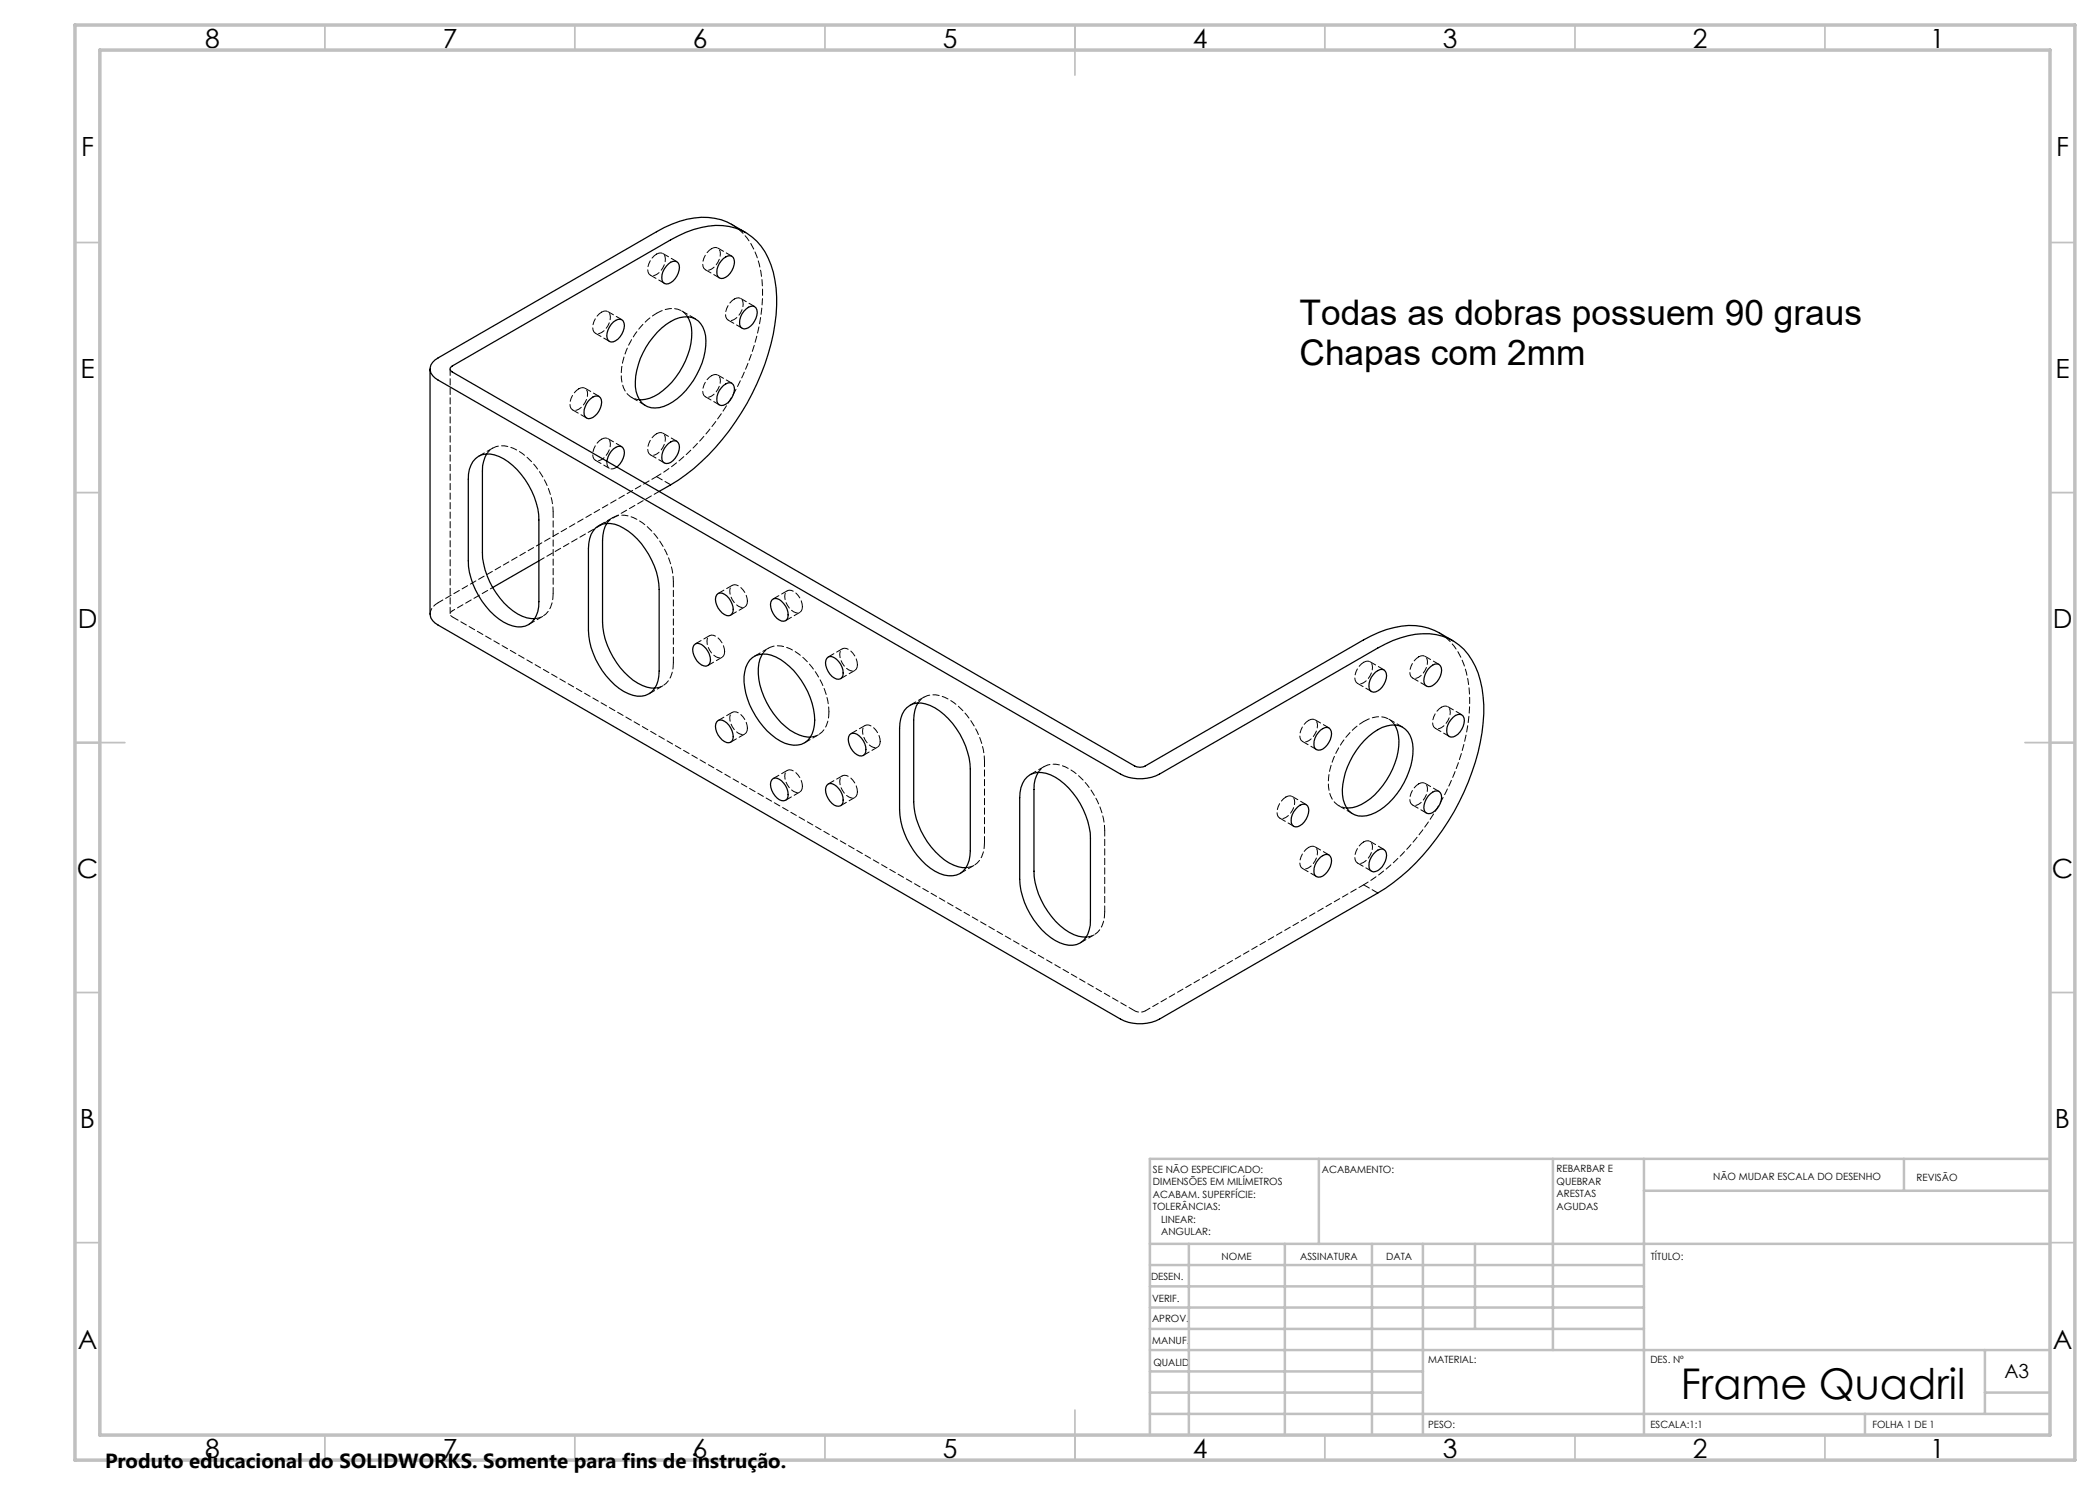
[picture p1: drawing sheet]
<svg xmlns="http://www.w3.org/2000/svg" width="420mm" height="297mm" viewBox="0 0 420 297" stroke-linecap="round" stroke-linejoin="round" font-family="sans-serif">
<g fill="none" stroke="#000" stroke-width=".25">
<path d="M133.7 52.8a1.24 1.24 0 0 1 1.7-.5 1.24 1.24 0 0 1 .4 1.7 3.3 3.3 0 0 1-2.6 2.8 1.07 1.07 0 0 1-.8-1.3 3.6 3.6 0 0 1 1.3-2.7zM144.7 51.7a1.37 1.37 0 0 1 1.9-.2 3.3 3.3 0 0 1-2.3 4.2 1.07 1.07 0 0 1-.9-1.3 3.7 3.7 0 0 1 1.3-2.7zM149.1 46.5a14.6 14.6 0 0 0-7.4-3 17.8 17.8 0 0 0-10.4 2.9l-43.7 25.2a2.34 2.34 0 0 0-1.6 2.2 2.34 2.34 0 0 0 1.6 2.2l136.5 78.8a8.5 8.5 0 0 0 7.8 0l43.7-25.2a17.6 17.6 0 0 1 11.6-2.7 11 11 0 0 1 8.4 7.7 26 26 0 0 1 .5 13.9 48.8 48.8 0 0 1-17.5 28.1l-3 2-43.7 25.2a8.6 8.6 0 0 1-7.8 0l-136.5-78.8a2.79 2.79 0 0 1-1.6-2.2v-49M118.1 79.8a1.24 1.24 0 0 1 1.7-.5 1.24 1.24 0 0 1 .5 1.7 3.3 3.3 0 0 1-2.6 2.7 1.31 1.31 0 0 1-.9-1.8 4.1 4.1 0 0 1 1.3-2.1zM122.7 64.4a1.37 1.37 0 0 1 1.9-.2 3.3 3.3 0 0 1-2.4 4.2 1.56 1.56 0 0 1-.6-2.4zM131.5 66.4a8.7 8.7 0 0 1 6.1-3 4.3 4.3 0 0 1 3.6 4.7 15.5 15.5 0 0 1-7.5 12.8 4.1 4.1 0 0 1-5.9-1 8.3 8.3 0 0 1-.1-7 16.2 16.2 0 0 1 3.8-6.5zM137.5 63.4a9 9 0 0 1 0 7.6 14.2 14.2 0 0 1-7.6 8.7l-2 .3M144.7 77.1a1.33 1.33 0 0 1 1.9-.2 3.3 3.3 0 0 1-2.3 4.2 1.01 1.01 0 0 1-.9-1.2 3.7 3.7 0 0 1 1.3-2.8zM149.2 61.8a1.37 1.37 0 0 1 2-.2 3.3 3.3 0 0 1-2 4.1 1.01 1.01 0 0 1-1.3-1.2 3.6 3.6 0 0 1 1.3-2.7zM95.1 91.7a4.2 4.2 0 0 1 4.7-.4 15.1 15.1 0 0 1 8 12.7v16.3a4.8 4.8 0 0 1-2.8 4.9 6.7 6.7 0 0 1-6.1-2.1 15.7 15.7 0 0 1-5.2-10.9v-16.4a5.4 5.4 0 0 1 1.4-4.1zM97.3 90.8a6.6 6.6 0 0 0-.8 3.4v16.3a15.2 15.2 0 0 0 8 12.8l.9 .3 1.5 .2M121.4 92.2a3.4 3.4 0 0 1 2.6-3 1.56 1.56 0 0 1 .6 2.4l-.6 1.2-.6 .6"/>
<path d="M131.8 98.3a43.1 43.1 0 0 0 17.6-17.6 43.4 43.4 0 0 0 5.9-21.4 16.6 16.6 0 0 0-3.9-11 11.2 11.2 0 0 0-11.2-2.8 21.3 21.3 0 0 0-6.1 2.5l-43.6 25.2a.64 .64 0 0 0-.5 .6 .64 .64 0 0 0 .5 .6l136.4 78.8a2.32 2.32 0 0 0 2.1 0l43.7-25.2a17.8 17.8 0 0 1 11.7-2.7 16.7 16.7 0 0 1 6.1 2.8M133.7 88.7a1.33 1.33 0 0 1 1.9-.2 3.3 3.3 0 0 1-1.9 4.2 1.01 1.01 0 0 1-1.3-1.2 3.7 3.7 0 0 1 1.3-2.8zM107.8 112.2l-9.3 5.3M119.1 105.6a4.5 4.5 0 0 1 5.6 .1 15.6 15.6 0 0 1 7.1 12.2v16.3a4.7 4.7 0 0 1-2.8 4.9 6.7 6.7 0 0 1-6.1-2.1 15.7 15.7 0 0 1-5.2-11v-16.3a5.8 5.8 0 0 1 1.4-4.1zM121.4 104.7a6.2 6.2 0 0 0-.9 3.4v16.3a15.7 15.7 0 0 0 7.1 12.3 6 6 0 0 0 3.4 .9M143.6 118.7a2.24 2.24 0 0 1 2.5 1.5 2.18 2.18 0 0 1 0 2.8 2.28 2.28 0 0 1-2.5-1.4 2.18 2.18 0 0 1 0-2.9zM138.8 129a1.04 1.04 0 0 1 1.5-.1 3.4 3.4 0 0 1 1.6 4 1.25 1.25 0 0 1-2.1-.3 3.3 3.3 0 0 1-1-3.6zM149.9 132a4.2 4.2 0 0 1 5.3-.6 15.2 15.2 0 0 1 7.7 13.6 4 4 0 0 1-5.9 3.7 15.4 15.4 0 0 1-8.2-12.3 6.9 6.9 0 0 1 1.1-4.4zM152.5 130.8a8.7 8.7 0 0 0-.2 7.3 15.5 15.5 0 0 0 6.6 8.5 6.1 6.1 0 0 0 3.2 .8M154.3 120a1.26 1.26 0 0 1 2 .3 3.3 3.3 0 0 1 1.1 3.6 1.09 1.09 0 0 1-1.5 .1 3.4 3.4 0 0 1-1.6-4zM165.6 131.4a2.28 2.28 0 0 1 2.5 1.5 2.3 2.3 0 0 1 0 2.8 2.24 2.24 0 0 1-2.5-1.4 2.18 2.18 0 0 1 0-2.9zM275.1 134.4a1.33 1.33 0 0 1 2-.1 3.3 3.3 0 0 1-2.4 4.1 1.02 1.02 0 0 1-.9-1.2 3.7 3.7 0 0 1 1.3-2.8z"/>
<path d="M286.1 133.3a1.32 1.32 0 0 1 2-.1 3.2 3.2 0 0 1-2.5 4.1 1.22 1.22 0 0 1-.8-1.8 4 4 0 0 1 1.3-2.2zM143.6 144.1a2.24 2.24 0 0 1 2.5 1.5 2.17 2.17 0 0 1 0 2.8 2.28 2.28 0 0 1-2.5-1.4 2.18 2.18 0 0 1 0-2.9zM154.3 156a1.04 1.04 0 0 1 1.6-.1 3.4 3.4 0 0 1 1.5 3.9 1.31 1.31 0 0 1-2-.2 3.3 3.3 0 0 1-1.1-3.6zM165.6 156.8a2.28 2.28 0 0 1 2.5 1.5 2.28 2.28 0 0 1 0 2.8 2.14 2.14 0 0 1-2.5-1.4 2.18 2.18 0 0 1 0-2.9zM169.9 147a1.26 1.26 0 0 1 2 .2 3.3 3.3 0 0 1 1.1 3.6 1.09 1.09 0 0 1-1.6 .2 3.4 3.4 0 0 1-1.5-4zM181.4 141.5a4.2 4.2 0 0 1 4.7-.4 15.3 15.3 0 0 1 8 12.7v16.3a4.8 4.8 0 0 1-2.8 4.9 6 6 0 0 1-5.2-1.4 16.1 16.1 0 0 1-6.2-11.6v-16.3a5.8 5.8 0 0 1 1.5-4.2zM183.6 140.6a6.4 6.4 0 0 0-.9 3.4v16.3a15.7 15.7 0 0 0 7.1 12.3 6.2 6.2 0 0 0 3.4 .9M205.4 155.4a4.2 4.2 0 0 1 4.7-.4 15.1 15.1 0 0 1 8 12.7v16.3a4.8 4.8 0 0 1-2.8 4.9 6.7 6.7 0 0 1-6.1-2.1 15.9 15.9 0 0 1-5.3-10.9v-16.4a5.7 5.7 0 0 1 1.5-4.1zM207.6 154.5a5.8 5.8 0 0 0-.8 3.4v16.3a15.2 15.2 0 0 0 8 12.7l.9 .4 1.5 .1M264.1 146a1.33 1.33 0 0 1 2-.1 3.3 3.3 0 0 1-2 4.1 1.01 1.01 0 0 1-1.3-1.2 3.7 3.7 0 0 1 1.3-2.8zM272.9 148.1a8.7 8.7 0 0 1 6.1-3.1 4.3 4.3 0 0 1 3.6 4.8 15.4 15.4 0 0 1-7.5 12.7 4.5 4.5 0 0 1-5.4-.4 6.9 6.9 0 0 1-.9-6.4 16.5 16.5 0 0 1 4.1-7.6zM278.9 145a9 9 0 0 1 .1 7.6 14.5 14.5 0 0 1-7.6 8.7l-.9 .2-1.2 .1"/>
<path d="M285.6 159.2a2.04 2.04 0 0 1 2.2-.9 2.18 2.18 0 0 1 0 2.9 2.18 2.18 0 0 1-2.5 1.4 2.17 2.17 0 0 1 0-2.9zM290.7 143.4a1.24 1.24 0 0 1 1.6-.4 1.24 1.24 0 0 1 .5 1.7 3.3 3.3 0 0 1-2.6 2.7 1.07 1.07 0 0 1-.9-1.2 3.6 3.6 0 0 1 1.4-2.8zM259.5 161.4a1.24 1.24 0 0 1 1.7-.5 1.24 1.24 0 0 1 .5 1.7 3.3 3.3 0 0 1-2.6 2.8 1.07 1.07 0 0 1-.9-1.3 3.6 3.6 0 0 1 1.3-2.7zM264.1 171.4a1.33 1.33 0 0 1 2-.1 3.3 3.3 0 0 1-2 4.1 1.01 1.01 0 0 1-1.3-1.2 3.7 3.7 0 0 1 1.3-2.8zM274.7 170.8a1.93 1.93 0 0 1 2.1-.9 2.13 2.13 0 0 1 0 2.9 2.14 2.14 0 0 1-2.5 1.4 2.24 2.24 0 0 1 0-2.8z"/>
</g>
<path d="M131.3 62.7a15.4 15.4 0 0 0-7 13 4 4 0 0 0 3.6 4.2M97.4 90.8a3.9 3.9 0 0 1 5.2-1.2 15.2 15.2 0 0 1 8 12.8M121.4 104.7a3.9 3.9 0 0 1 5.3-1.2 15.2 15.2 0 0 1 8 12.7M165.8 142.4a15.4 15.4 0 0 0-7.8-12.6 4 4 0 0 0-5.5 1M196.9 152.2a15.3 15.3 0 0 0-8-12.8 3.9 3.9 0 0 0-5.3 1.2M272.7 144.3a15.4 15.4 0 0 0-7 13 4 4 0 0 0 3.7 4.3M220.9 166a15.3 15.3 0 0 0-8-12.7 3.9 3.9 0 0 0-5.2 1.2" fill="none" stroke="#000" stroke-width=".2" stroke-dasharray="1.3 .6" stroke-dashoffset=".3"/>
<g fill="none" stroke="#000" stroke-width=".2" stroke-dasharray="1.3 .6" stroke-dashoffset=".1">
<path d="M131.3 50.8a3.4 3.4 0 0 0-1.5 4 1.25 1.25 0 0 0 2-.2 3.3 3.3 0 0 0 1-3.6 1.09 1.09 0 0 0-1.5-.2M142.3 49.7a3.4 3.4 0 0 0-1.5 4 1.25 1.25 0 0 0 2-.2 3.3 3.3 0 0 0 1-3.6 1.09 1.09 0 0 0-1.5-.2M146.9 59.8a3.4 3.4 0 0 0-1.6 3.9 1.25 1.25 0 0 0 2-.1 3.3 3.3 0 0 0 1.1-3.7 1.09 1.09 0 0 0-1.5-.1M115.8 77.8a3.4 3.4 0 0 0-1.6 3.9 1.25 1.25 0 0 0 2-.2 3.3 3.3 0 0 0 1.1-3.6 1.09 1.09 0 0 0-1.5-.1M120.3 62.4a3.4 3.4 0 0 0-1.5 4 1.25 1.25 0 0 0 2-.2 3.3 3.3 0 0 0 1-3.6 1.09 1.09 0 0 0-1.5-.2M142.3 75.1a3.4 3.4 0 0 0-1.5 4 1.25 1.25 0 0 0 2-.2 3.3 3.3 0 0 0 1-3.6 1.09 1.09 0 0 0-1.5-.2M120.3 87.8a3.4 3.4 0 0 0-1.5 4 1.25 1.25 0 0 0 2-.2 3.3 3.3 0 0 0 1-3.6 1.09 1.09 0 0 0-1.5-.2M131.3 86.7a3.4 3.4 0 0 0-1.5 4 1.25 1.25 0 0 0 2-.2 3.3 3.3 0 0 0 1-3.6 1.09 1.09 0 0 0-1.5-.2M107.8 112.2l24.1-13.9M110.6 102.4v16.3M134.7 116.2v16.4M144.9 130.3a3.4 3.4 0 0 0-2.6-3.3 1.25 1.25 0 0 0-.8 1.8 3.3 3.3 0 0 0 2.5 2.8 1.09 1.09 0 0 0 .9-1.3"/>
<path d="M149.5 120.2a3.4 3.4 0 0 0-2.7-3.3 1.25 1.25 0 0 0-.8 1.9 3.3 3.3 0 0 0 2.6 2.7 1.09 1.09 0 0 0 .9-1.3M160.5 121.3a3.4 3.4 0 0 0-2.7-3.3 1.25 1.25 0 0 0-.8 1.9 3.3 3.3 0 0 0 2.6 2.7 1.09 1.09 0 0 0 .9-1.3M171.5 132.9a3.4 3.4 0 0 0-2.7-3.3 1.25 1.25 0 0 0-.8 1.9 3.3 3.3 0 0 0 2.6 2.7 1.09 1.09 0 0 0 .9-1.3M272.7 132.5a3.4 3.4 0 0 0-1.5 3.9 1.25 1.25 0 0 0 2-.2 3.3 3.3 0 0 0 1.1-3.6 1.09 1.09 0 0 0-1.6-.1M283.7 131.4a3.4 3.4 0 0 0-1.5 3.9 1.25 1.25 0 0 0 2-.2 3.3 3.3 0 0 0 1.1-3.6 1.09 1.09 0 0 0-1.6-.1M149.5 145.7a3.4 3.4 0 0 0-2.7-3.3 1.25 1.25 0 0 0-.8 1.8 3.3 3.3 0 0 0 2.6 2.7 1.09 1.09 0 0 0 .9-1.2M160.5 157.3a3.4 3.4 0 0 0-2.7-3.3 1.25 1.25 0 0 0-.8 1.8 3.3 3.3 0 0 0 2.6 2.7 1.09 1.09 0 0 0 .9-1.2M171.5 158.4a3.4 3.4 0 0 0-2.7-3.3 1.25 1.25 0 0 0-.8 1.8 3.3 3.3 0 0 0 2.6 2.7 1.09 1.09 0 0 0 .9-1.2M176 148.3a3.4 3.4 0 0 0-2.6-3.3 1.25 1.25 0 0 0-.8 1.8 3.3 3.3 0 0 0 2.6 2.7 1.09 1.09 0 0 0 .8-1.2M257.2 159.4a3.4 3.4 0 0 0-1.6 4 1.25 1.25 0 0 0 2-.2 3.3 3.3 0 0 0 1.1-3.7 1.09 1.09 0 0 0-1.5-.1M261.7 144.1a3.4 3.4 0 0 0-1.5 3.9 1.25 1.25 0 0 0 2-.2 3.3 3.3 0 0 0 1.1-3.6 1.09 1.09 0 0 0-1.6-.1M283.7 156.8a3.4 3.4 0 0 0-1.5 3.9 1.25 1.25 0 0 0 2-.2 3.3 3.3 0 0 0 1.1-3.6 1.09 1.09 0 0 0-1.6-.1"/>
<path d="M288.3 141.4a3.4 3.4 0 0 0-1.5 4 1.25 1.25 0 0 0 1.9-.2 3.3 3.3 0 0 0 1.1-3.6 1.09 1.09 0 0 0-1.5-.2M196.9 168.5v-16.3M261.7 169.5a3.4 3.4 0 0 0-1.5 3.9 1.25 1.25 0 0 0 2-.2 3.3 3.3 0 0 0 1.1-3.6 1.09 1.09 0 0 0-1.6-.1M272.7 168.4a3.4 3.4 0 0 0-1.5 3.9 1.25 1.25 0 0 0 2-.2 3.3 3.3 0 0 0 1.1-3.6 1.09 1.09 0 0 0-1.6-.1M220.9 182.4v-16.4"/>
</g>
<g fill="none" stroke="#000" stroke-width=".2" stroke-dasharray="1.3 .6">
<path d="M130.1 55l2.8 1.7M135.4 52.3l-2.8-1.6M141.1 53.9l2.8 1.7M146.4 51.2l-2.8-1.6M90 73.8v49M119.1 66.6l2.8 1.7M119.8 79.3l-2.8-1.7M124.4 63.9l-2.8-1.6M126.3 79.5l2.8 1.6M137.5 63.3a4 4 0 0 0-5.3-1.1l-.9 .5M139.1 63.8l-2.8-1.6M141.1 79.3l2.8 1.7"/>
<path d="M145.6 64l2.8 1.6M146.4 76.6l-2.8-1.6M150.9 61.3l-2.8-1.6M98.6 89.6l-2.9 1.6M114.5 82l2.8 1.6M119.1 92l2.8 1.7M121.4 92.2a1.17 1.17 0 0 0 .5 1.5 1.17 1.17 0 0 0 1.5-.3M124.4 89.3l-2.8-1.6M130.1 91l2.8 1.6M134.1 97l-2.8-1.7M135.4 88.3l-2.8-1.7M110.6 118.7a4.7 4.7 0 0 1-2.7 4.9l-1 .1"/>
<path d="M122.6 103.5l-2.8 1.6M146.5 117.1l-2.9 1.6M157.5 118.1l-2.9 1.7M105.7 124.9l2.9-1.6M129.8 138.8l2.8-1.7M134.7 132.6a4.7 4.7 0 0 1-2.8 4.8l-.9 .2M141.6 133.1l2.8-1.6M141.9 127.1l-2.8 1.7M146.1 123l2.9-1.6M153.7 129.6l-2.8 1.6M157.1 124.1l2.9-1.6M168.1 135.7l2.9-1.6"/>
<path d="M168.5 129.8l-2.9 1.6M184.8 139.4l-2.8 1.6M271.5 136.7l2.8 1.6M276.8 134l-2.8-1.7M282.5 135.6l2.8 1.6M287.8 132.9l-2.8-1.7M146.1 148.4l2.9-1.6M146.5 142.5l-2.9 1.6M157.5 154.1l-2.9 1.6M160.9 148.6l2.8-1.7M162.1 147.4a4 4 0 0 0 3.6-4l.1-1M168.5 155.2l-2.9 1.6"/>
<path d="M172.7 151.1l2.8-1.7M173 145.1l-2.8 1.6M208.9 153.3l-2.9 1.6M260.5 148.3l2.8 1.6M265.8 145.6l-2.8-1.7M278.9 145a4 4 0 0 0-5.3-1.2l-.9 .5M280.6 145.4l-2.9-1.6M287 145.7l2.9 1.6M287.8 158.3l-2.8-1.6M292.4 143l-2.9-1.7M157.1 160l2.9-1.6M168.1 161.1l2.9-1.6"/>
<path d="M192 174.7l2.8-1.6M193.2 173.5a3.9 3.9 0 0 0 3.6-4l.1-1M255.9 163.6l2.9 1.6M260.5 173.7l2.8 1.6M261.3 160.9l-2.9-1.6M265.8 171l-2.8-1.6M267.7 161.1l2.9 1.7M271.5 172.6l2.8 1.6M272.7 177l2.9 1.6M276.8 169.9l-2.8-1.6M282.5 161l2.8 1.6M216 188.6l2.9-1.7"/>
<path d="M217.3 187.4a3.9 3.9 0 0 0 3.6-4v-1"/>
</g>
<path d="M227 202.2a2.3 2.3 0 0 0 2.1 0" fill="none" stroke="#000" stroke-width=".2" stroke-dasharray="1.3 .6" stroke-dashoffset=".5"/>
<path d="M131.3 95.3a45.1 45.1 0 0 0 17.3-20.2 38.5 38.5 0 0 0 3.8-19.1 14.2 14.2 0 0 0-5.8-11l-.3-.2M87.6 120.5a2.79 2.79 0 0 0-1.6 2.3M87.6 120.5l43.7-25.2M272.7 177l-43.6 25.2M272.7 177a45.1 45.1 0 0 0 17.3-20.2 38.5 38.5 0 0 0 3.8-19.2 14.2 14.2 0 0 0-5.8-11l-.3-.1" fill="none" stroke="#000" stroke-width=".2" stroke-dasharray="1.3 .6" stroke-dashoffset=".2"/>
<path d="M227 202.2l-136.5-78.8" fill="none" stroke="#000" stroke-width=".2" stroke-dasharray="1.3 .6" stroke-dashoffset="-.1"/>
<path d="M90.5 122.2a.63 .63 0 0 0-.5 .6 .63 .63 0 0 0 .5 .6" fill="none" stroke="#000" stroke-width=".2" stroke-dasharray="1.3 .6" stroke-dashoffset=".8"/>
<path d="M90.5 122.2l8.1-4.7" fill="none" stroke="#000" stroke-width=".2" stroke-dasharray="1.3 .6" stroke-dashoffset=".7"/>
<g fill="none" stroke="#c0c0c0" stroke-width=".35">
<path d="M65 5v5M115 5v5M165 5v5M215 5v10M265 5v5M315 5v5M365 5v5M15 48.5h5M410 48.5h5M15 98.5h5M410 98.5h5M15 148.5h10"/>
<path d="M405 148.5h10M15 198.5h5M410 198.5h5M15 248.5h5M410 248.5h5M65 287v5M115 287v5M165 287v5M215 282v10M265 287v5M315 287v5M365 287v5"/>
</g>
<g fill="none" stroke="#c0c0c0" stroke-width=".5">
<path d="M263.8 231.8v17M310.6 231.8v38.2M328.8 231.8v55.2M328.8 238.2h81.2M380.8 231.8v6.4M410 231.8h-180v55.2M230 248.8h180M230 257.3h98.8M230 253h98.8M237.8 248.8v38.2M257 248.8v38.2M274.4 248.8v38.2"/>
<path d="M284.6 248.8v38.2M295 248.8v17M230 265.8h98.8M230 261.5h98.8M230 278.5h54.6M230 274.3h54.6M230 270h180M397 278.5h13M397 270v12.8M230 282.8h180M373 282.8v4.2"/>
</g>
<path d="M15 5h400v287h-400zM20 10h390v277h-390z" fill="none" stroke="#c0c0c0" stroke-width=".7"/>
<text font-size="8.5" x="336.2" y="279.7">Frame Quadril</text>
<g font-size="7.1">
<text x="259.9" y="65">Todas as dobras possuem 90 graus</text>
<text x="259.9" y="73.1">Chapas com 2mm</text>
</g>
<g font-size="5.3">
<text x="41" y="9.5">8</text>
<text x="88.5" y="9.5">7</text>
<text x="138.5" y="9.5">6</text>
<text x="188.5" y="9.5">5</text>
<text x="238.5" y="9.5">4</text>
<text x="288.5" y="9.5">3</text>
<text x="338.5" y="9.5">2</text>
<text x="386" y="9.5">1</text>
<text x="16.2" y="31.3">F</text>
<text x="411.2" y="31.3">F</text>
<text x="16.1" y="75.5">E</text>
<text x="411.1" y="75.5">E</text>
<text x="15.5" y="125.5">D</text>
<text x="410.5" y="125.5">D</text>
<text x="15.4" y="175.5">C</text>
<text x="410.4" y="175.5">C</text>
<text x="16" y="225.5">B</text>
<text x="411" y="225.5">B</text>
<text x="15.5" y="269.8">A</text>
<text x="410.5" y="269.8">A</text>
<text x="41" y="291.5">8</text>
<text x="88.5" y="291.5">7</text>
<text x="138.5" y="291.5">6</text>
<text x="188.5" y="291.5">5</text>
<text x="238.5" y="291.5">4</text>
<text x="288.5" y="291.5">3</text>
<text x="338.5" y="291.5">2</text>
<text x="386" y="291.5">1</text>
</g>
<text font-size="4.1" x="21" y="293.7">Produto educacional do SOLIDWORKS. Somente para fins de instrução.</text>
<text font-size="3.9" x="400.9" y="275.5">A3</text>
<g font-size="2">
<text x="230.6" y="234.6">SE NÃO ESPECIFICADO:</text>
<text x="230.6" y="237.1">DIMENSÕES EM MILÍMETROS</text>
<text x="230.6" y="239.6">ACABAM. SUPERFÍCIE:</text>
<text x="264.4" y="234.6">ACABAMENTO:</text>
<text x="311.3" y="234.5">REBARBAR E</text>
<text x="311.3" y="237">QUEBRAR</text>
<text x="311.3" y="239.5">ARESTAS</text>
<text x="342.6" y="236">NÃO MUDAR ESCALA DO DESENHO</text>
<text x="383.3" y="236.2">REVISÃO</text>
<text x="230.6" y="242.1">TOLERÂNCIAS:</text>
<text x="232.2" y="244.6">LINEAR:</text>
<text x="311.3" y="242">AGUDAS</text>
<text x="232.2" y="247.1">ANGULAR:</text>
<text x="244.3" y="252">NOME</text>
<text x="260" y="251.9">ASSINATURA</text>
<text x="277.2" y="251.9">DATA</text>
<text x="330.2" y="251.9">TÍTULO:</text>
<text x="230.2" y="256.1">DESEN.</text>
<text x="230.4" y="260.3">VERIF.</text>
<text x="230.4" y="264.4">APROV.</text>
<text x="230.5" y="268.8">MANUF.</text>
<text x="230.7" y="273.1">QUALID</text>
<text x="285.7" y="272.5">MATERIAL:</text>
<text x="330.1" y="272.5">DES. Nº</text>
<text x="285.6" y="285.5">PESO:</text>
<text x="330.1" y="285.6">ESCALA:1:1</text>
<text x="374.5" y="285.6">FOLHA 1 DE 1</text>
</g>
</svg>
